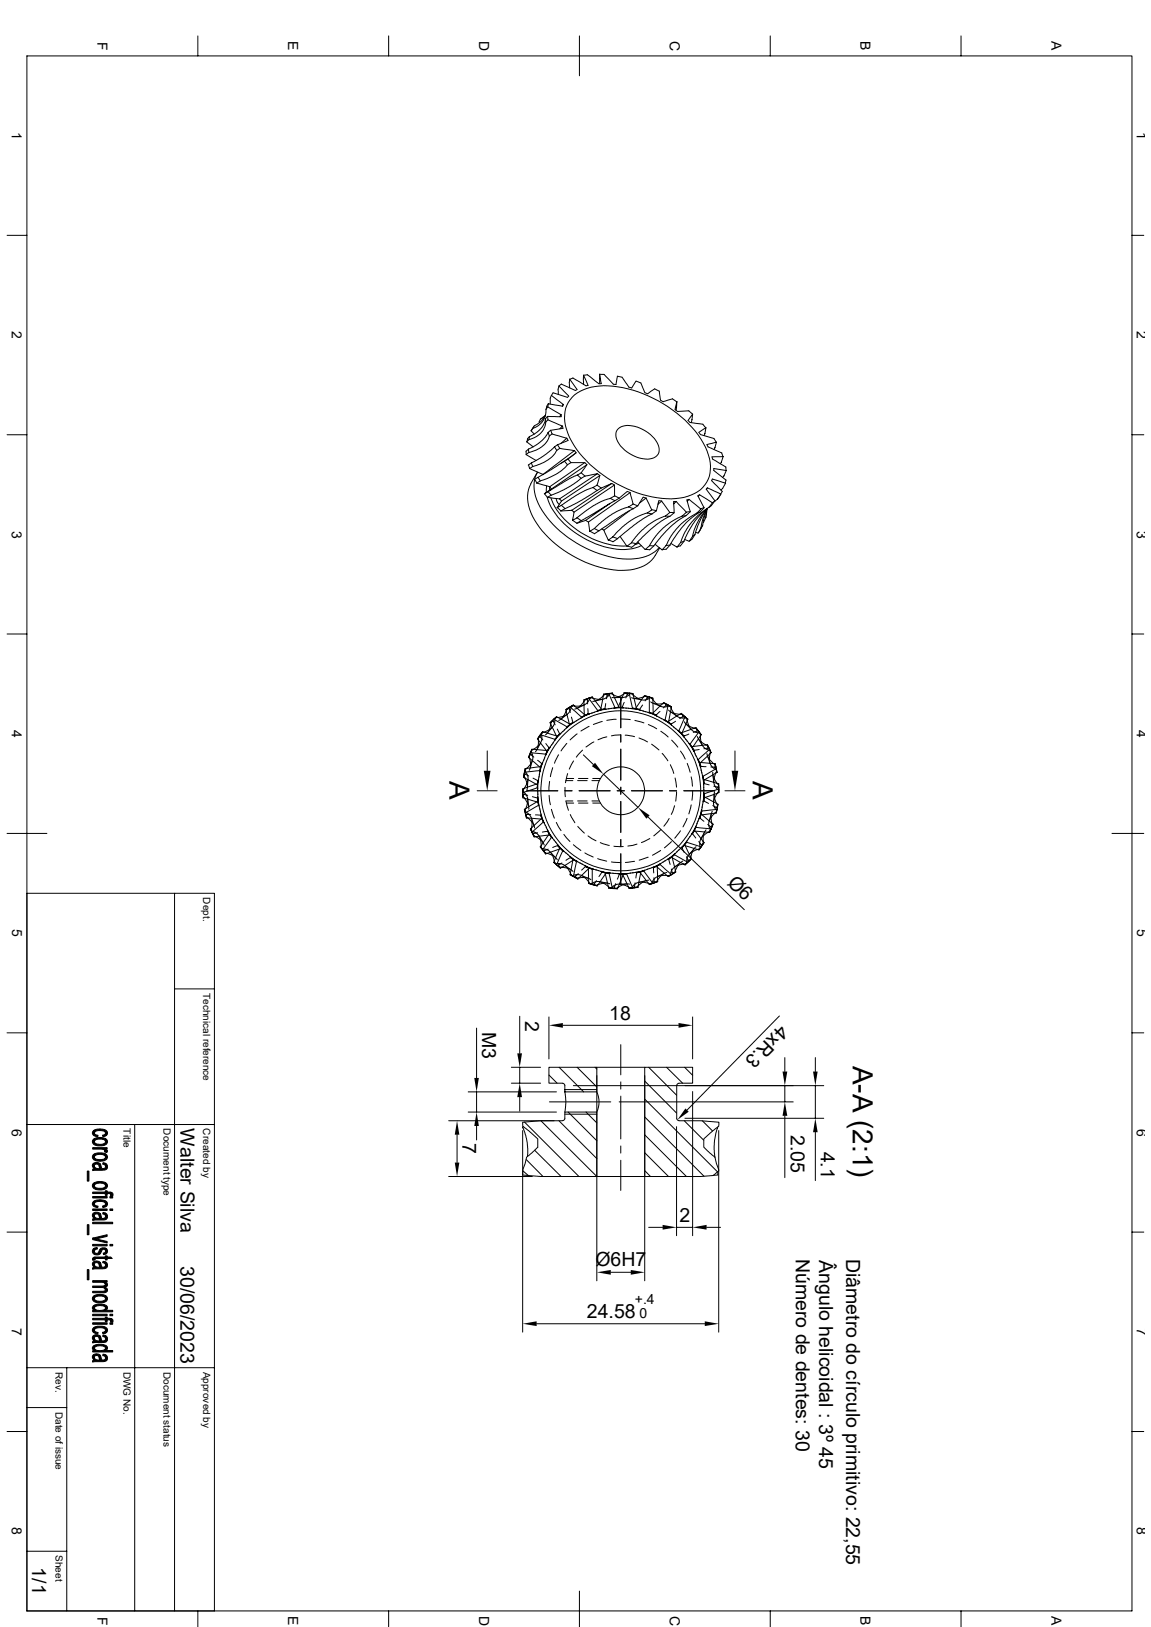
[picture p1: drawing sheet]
<svg xmlns="http://www.w3.org/2000/svg" width="297mm" height="420mm" viewBox="0 0 297 420" stroke-linecap="round" stroke-linejoin="round" font-family="sans-serif">
<g fill="none" stroke="#000" stroke-width=".26">
<path d="M6.9 14.4h285.2v401.4h-285.2zM51.1 9.3v5.1M100.3 9.3v5.1M149.5 9.3v10.3M198.8 9.3v5.1M248 9.3v5.1M1.8 60.7h5.1M292.1 60.7h3M144.2 99.7l-.2 .8 .1 1.3M144.2 99.7l2.5 2.5M144.8 99.1l3.7 1.7M144.9 99.1l-.7 .6"/>
<path d="M147 97.9l.8-.3 3.4 2M150.6 96.9v2.3M150.6 96.9l1.1 2.5M151.6 96.7l2.9 2.3M151.6 96.7l-1 .2M151.8 99.5l-.6 .1M154.7 96.6l.5 2.4M154.7 96.6h1.2l2.3 2.5M154.7 96.6v2.4M155.2 99l-.7 .1M158.2 99.2l.8 .1M159.3 97.1l1.2 .3 1.8 2.5 .7 .3"/>
<path d="M159.3 97.1l-.3 2.1M1.8 112.2h5.1M136.4 116l-.6 .5v.8M136.4 116l.1 .8M136.5 113.5l-.6 .5 1.7 1.4M136.6 112.7l-.5 .6-.1 .7M136.7 112.7l-.2 .8M137.1 119.5l.4 .9M137.1 119.5l-.8 .6M137.5 110.6l-.5 .6 .9 .9M137.8 110.1l-.7 1.1M139.4 108.2l-.3 .7 .1 .2"/>
<path d="M140.1 107.7l-.7 .5M140.6 107.4l-.5 .3M140.7 107.3l-1.3 .9M140.8 107.1l-1 1.4-1.9 1.4-.4 .7M140.8 108.1a6.3 6.3 0 0 1-4.2 4.6M140.8 108.1v.9M140.8 109l-.2 1.2-1 1.6a6.4 6.4 0 0 1-3.1 1.7M141.3 107.5l.1 .9M141.4 105l-.5 .7-.1 1.5-.8 1.5a5 5 0 0 1-2.5 1.9M141.4 105l3.4 2.1-.4 .5M141.4 108.4l3.7 1.6-.7 .7M141.4 108.4l-.6 .6"/>
<path d="M141.4 111.6l-.6 1.2-1.6 1.5-2.8 1.7M141.4 111.6l.4 1M141.5 104.2l-.1 .8M142.1 111.1l.4 .9M142.3 102.1l3 2.3-.2 .5-3.6-.7-.4 .7-.2 .8M142.3 102.1l-.3 .7-.1 1.5M142.3 102.1l.4-.7 3.7 1.2M142.5 112l3.8 1.1-1.6 1.4M142.5 112l-.8 .6-.5 1.3-.9 1a8.4 8.4 0 0 1-3.9 1.9l-.6 .5 2.5 1.6M143.1 115.4l.6 .9M143.1 115.4l-3.1 2.5-2.9 1.6M143.6 116.3l-.6 1.1-1.6 1.3-1.3 .8-2.6 .9-.8 .5 3.4 1.6"/>
<path d="M143.6 116.3l.8-.6 3.8 .6-8.1 6.2M143.8 114.8l-.7 .6M143.9 114.8l.6 .9M144.7 119.6l3.9-2.7-2.1 1.6-7.7 4.7M144.8 107.6l-3.5-.1-.5 .6M144.8 107.1v.5M145.2 110l.1 .6M145.2 110.6l-3.1 .5-.7 .5M145.4 104.4l-.2 .5M145.7 119.1l.7 .9M146.3 113.2l.3 .5-2.8 1.1M146.6 118.5l.7 .9"/>
<path d="M146.8 102.2l-.3 .4M147 100.1v-2.2l1.9 2.6M147.3 119.4l-.9 .6M147.3 119.4h3.6M148.3 101.9a15.2 15.2 0 0 1 12.4-1.8 32.3 32.3 0 0 1 20.8 14.3 10.3 10.3 0 0 1 .9 10.1 9.7 9.7 0 0 1-8 4.2 31.4 31.4 0 0 1-23.1-9.7 16.3 16.3 0 0 1-5.6-11.9 7.2 7.2 0 0 1 2.6-5.2zM148.3 116.3l.4 .6M148.9 100.5l-.4 .3M150.9 119.4l-9 6.2-3.4-.9 5.1-2.3 1.4-1 1.4-1.4M150.9 119.4l.6 .6M159.5 110.7a5.2 5.2 0 0 1 5.8-.1 7 7 0 0 1 4.8 5.8 3.1 3.1 0 0 1-4.2 2 8.4 8.4 0 0 1-7-5.9 2.04 2.04 0 0 1 .6-1.8zM163 100.1l1.1-1.7 1.3 .4 1 2.5M168.9 100.4l1.2 .6 .3 2.3 .8 .4"/>
<path d="M169 100.4l-1.9 1.2-.7-.3M171.1 103.7l2.4-.7 1.1 .7M174.5 105.9l.2-2.2-.5 2 .6 .5 2.9-.2 1 .9M178.1 109.1l3.3 .4M178.1 109.1l-.6-.6 1.2-1.6-.3 2.2M181.4 109.5l.7 .9M181.7 112.4l.5-2-1.9 1.2 .5 .6 3.5 1M182.4 114.8l.3 .6 3.5 1.5 .4 1M182.4 114.8l2.5-.7-.6 1.9M184.2 113.2l.6 .9M185.9 119.7l.7-1.8h-2.9l.2 .6 3.4 2.1M292.1 112.2h3"/>
<path d="M136.4 120l.3 .9M137 124.9a9.8 9.8 0 0 0 1.5 10.2 29.1 29.1 0 0 0 22.1 12.1 9.3 9.3 0 0 0 9.6-5.8M138 123.7l.5 1M138.6 122l-1.7 2.9M138.7 121.9a8.8 8.8 0 0 0 .6 8.9 28.5 28.5 0 0 0 23.6 13.5 9.8 9.8 0 0 0 7.2-2.9M138.8 123.2l-.9 .5M138.9 123.2l.5 .9M140.1 122.5h.1M140.5 127.5l.8 .9M141.1 125.4l-.1 1.7M141.2 128.4a18.2 18.2 0 0 0 9.2 10.4 19.7 19.7 0 0 0 12.7 2.8l2.4-.8M141.2 128.4l3.2 .4"/>
<path d="M141.4 126.9l.8 .9M141.8 125.6v1M141.9 125.6l.4 .6M142.2 128.5a19.4 19.4 0 0 0 10.6 10.6 19.8 19.8 0 0 0 8.9 1.8M142.3 126.2l-1.8 1.3 .9-.6M143.5 128.7l.3 .8 .5 .7M143.8 131l.9 .9M144.4 128.8l.5 .5M144.9 130.4l.9 .9M147.5 131.7l.6 .5M147.8 134.3l1 .7M148.1 132.2l-.4 2.1 1.2-.6"/>
<path d="M148.9 133.6l1.1 .8M149 122.6l.9 .8M149.9 123.5l-2.7 2-6 2.9M150 122l-2.9 1.5-5.7 3.4M150 122l1.4-2-9.1 6.2M150 122l1 .9M151 122.9l-1.1 .6M151 122.9l3.1-.6-9.7 6.5M151.1 134.3l.7 .4M152.2 137.1l1.2 .7M153 125.9l-3.5 1.5-5.7 3.7 1.1-1.8M153 125.9l1.1-.6 .7-2.5-9.9 6.5"/>
<path d="M153 125.9l1.1 .7M153.4 136.4l1.2 .6M154.1 125.2l1.1 .8M154.2 122.3l.6 .5M155.2 126l-1.1 .6M155.2 136.6l.6 .2M157 139.4l1.2 .4M157.4 130l-6.3 4.3M157.5 128.7l1.2 .5M157.5 128.7l-2.3 .8-2 1-4.3 3.2M157.9 124.8l-10.4 6.9-2.8 .2 4.2-2.1 5.2-3.2M157.9 124.8l-2.7 1.2"/>
<path d="M157.9 124.8l.7 .4M158.1 138.6l1.2 .4M158.5 125.2l-10.4 7M158.5 125.2l.1 2.8M158.6 128l1.2 .6M158.6 128l-1.1 .7M162.2 130.9l1.2 .4M162.2 130.9l-2 .6-2.3 1.3-2.5 1.8-2 1.8M162.5 131.8l-6.7 5.1 1.2 2.5 1.1-.8M162.6 127.2l-.8-.3-2 1.7-11 6.5 2.3-.8M162.6 127.2l-10.8 7.5 .4 2.5 1.2-.8M162.6 127.2l.8 2.9"/>
<path d="M163.4 130.1l1.1 .5M163.4 130.1l-1.2 .8M164.6 130.6l-4.6 2.7-6.6 4.5M165.1 129.8l1.6-1.2 1.5 3M165.9 128.4l-1.3 2.2M166 128.4l.8 .2M167 132.4l1.2 .3M167 132.4a18.7 18.7 0 0 0-8.9 6.2M168.2 131.6l1.2 .2M168.2 131.6l-1.2 .8M168.2 132.7l-1.7 .9-2.2 1.4-6.1 4.9M170 129.2l-.6 2.7-1.2 .8"/>
<path d="M170.1 129.2l.7 .1M170.7 129.4l-.9 .7M170.7 129.4l2.1 2.9M171.7 133.2l1.1 .1M172.8 132.3h1.1M172.8 132.3l-1.1 .9a17.7 17.7 0 0 0-8.8 6.9l-1.1 .9-1.8-2.5M172.8 133.3l-2.1 1.2-1.5 1.1-6.2 5.7-1.2-.3M174.5 129.5h-.7l.1 2.9-1.1 .9M174.5 129.5l-.6 .5M174.5 129.5l2.6 2.7-1.1 1M176 133.2a16.6 16.6 0 0 0-8.4 7.7l-1.1 1-2-2M176.5 139.7l-.9 .3"/>
<path d="M176.5 139.7l-.9 1.2M177 133.1l-1 .1M177 133.1l-2.1 1.3-1.8 1.5-2.3 2.4-2.1 2.6M177.2 129.1l.9 3M177.8 128.9l-.6 .1M177.8 128.9l3 2.5-1 1.1M177.8 128.9l-.5 .5M178.1 132.1l-1 .1M178.1 132.1l-1.1 1M178.5 139.2l-.7 .5M179.3 138l-.6 .5M179.3 138l-.8 1.3"/>
<path d="M179.8 132.5a16.6 16.6 0 0 0-7.9 8.3M180.5 127.7l-.3 .4M180.5 127.7l3.4 2.1-1 1.2M180.5 127.7l-.4 .3 1.6 3.1-1 1.1M180.6 136.9l-.5 .7M180.7 132.2l-1.5 .9-2.2 1.9-1.9 2.2-2.2 3.5M180.7 132.2l-.9 .3M180.9 136.3l-.7 1.3-.7-.2M181.3 135.6l-.4 .7M181.7 131l-.9 .4M182.4 131.4l-.7 2.1-.4 2.1-.7 1.4M182.4 131.4l-.3 2.1"/>
<path d="M182.4 131.4l-.2 2.1-.8 1.4M182.5 131.4h-.1M182.5 131.3a20.5 20.5 0 0 0-6 8.4M182.5 131.2l-1.7 2.8-1.5 4M182.5 131.2h.1M182.5 131.2l-2.2 3-1.1 2.5-.5 1.8-.9 1.2-1.1-.5M182.5 131.3a13.6 13.6 0 0 0-1.6 5M182.5 125.9l-.3 .4 2.3 3-.9 1.2-.7 .5M182.5 125.9l3.5 1.7M182.5 125.9l-.2 .4M182.9 131a16.4 16.4 0 0 0-7.3 9M184.4 129.3l-.6 .5"/>
<path d="M185.2 128.8l-.8 .7M185.9 127.7l-.7 1.1M186 127.6l-.8 1.2M186 126.5l.5-.4 .7-1.4-3.4-1-.2 .4 2.8 2.8-.4 .6M186.5 123.2l.9-1.7-3.2-.6v.6l3.1 2.4-.1 .8M187.3 120.6l.1 .8M162.9 140.1l1.2 .2M164.8 140.2l-1 .4M167.6 140.8l1.1 .1M168.7 140.9l-1.1 1-1.1-.1M169 140.5l1.9 1.4M171.9 140.8l-1 1.1"/>
<path d="M172.9 140.7l-1 1.1-1 .1M172.9 140.7l-1 .1M175.6 140.9l-.9 .3M175.6 140l-.9 1.2-1.6-.9M1.8 163.7h5.1M152.8 179.9l-2.1 .8M152.8 179.9l2.5 3.2M152.8 179.9l-.6 .3M155.7 179.2l-.7 4 2.2-.2M156.1 179.2l-1.8 1.5-1.3 .4M156.8 179.5l-.4-.3h-.3l.6-.1-.2 1.3M157.1 179l-1.4 .2"/>
<path d="M157.1 179l1.6 3.6M157.1 179h.6M157.4 179.1l-.9 1-1 .4M157.7 179l1.8 .9 1 .1M157.7 179l-2 .2M158 178.9l1.8 3.7M158 178.9l-.9 .1M158 178.9l-.6 .2M160.2 179.9v8M161 178.8l1.3 .1M161.3 178.9l-2.1 1.1h-1.3M162 179.4l-.3-.5h-.4h.7l-.5 1.3"/>
<path d="M162.3 178.9l.9 3.9 2.1 .5M162.3 178.9l.7 .2M162.3 178.9l1 .1M162.6 179.1l-1.1 .8-1 .1M162.7 179h.6M163 179.1l1.7 1.2 .9 .3M163 179.1l-2-.2-1.5 3.7M163.3 179l1 4M166.3 179.6l-2.3 3.3M166.3 179.6l1.3 .3M166.3 179.6l1.8 .6M166.6 179.7l-2 .6h-1l-.6-.2"/>
<path d="M167.6 179.9v4l1.9 1M167.6 179.9l.5 .3M167.6 179.9l.8 .3M292.1 163.7h3M125.7 193.8v5.2M135.3 199.3l-.2 1.4M135.5 198.7l-.4 2 3.5 1.9 .5-2.2M135.5 199.1l.7 1.2v1M135.5 198.4v.7M135.6 198.4l-.2 .9M135.7 199.7l-.4 .3-.1 .4 .1-.7 1.1 .6M136.4 195.5l3 2.6"/>
<path d="M136.6 195.2l.3 1.7v1.1l-.3 .8M136.9 194.3l3.9 .4M136.9 194.3l-.5 1.2M137.1 194.1l.4 1.1-.1 1.1M137.2 193.7l-.8 1.8M137.2 193.7l-.3 .6M137.2 194.8l-.5 .1-.1 .3 .1-.6 1.1 .9M137.3 193.4l-.4 .9M137.4 196.3l-.6 1.1-1.3 1.3M137.4 196.3l-.6 1.9M138.7 190.8l2.4 3.1 1.3-1.7M138.7 196.3l1.1 .8"/>
<path d="M138.9 190.5v1.9l-.3 1-.4 .7M139.2 199.8l-.1 .8M139.5 191.8l-.6 .8-1.7 1.1M139.5 191.8l-.9 1.7M139.5 198.1l-.2 .8M139.5 197.9l-.4 2.1M139.5 197.9l-4 .5M139.6 190.2h-.5l-.2 .3 .3-.6 .9 1.1M139.7 189.4l.3-.5 3.8 1.1M139.7 189.5l.1 1.4-.3 .9M139.8 197.1l-.4 2.1M139.8 197.1l-.3 .8"/>
<path d="M139.9 189.2l-.5 .5 3.8 1.1 1.5-1.5M139.9 189.2l-1.2 1.6M140 196.9l-.8 2-3.9 .4 .2-.6M140 188.8l-1.3 2M140.3 196.1l-.9 2M140.6 195.6l-.3 .7M140.8 191.9l.9 1.1M141.2 194l-.4 .7M141.3 193.7l-4.1-.3-.2 .6M141.3 193.7l-.8 2M141.7 193l-.9 2M141.7 193l-.4 .7"/>
<path d="M141.9 186.6l1.8 3.6 1.6-1.4M142 192.9l-1.2 1.8M142.2 186.4l-.6 2.2-.8 1.1M142.5 187.7l-.7 .6-1.9 .9M142.5 187.7l-1.3 1.5M142.6 198.2l-.6 2.3M142.8 191.7l-.5 .7M142.9 185.6l3.4 2 1.8-1.2M142.9 185.6l-1 1M143 186.2h-.5l-.3 .2 .4-.5 .7 1.2M143.2 185.5l.4-.5 3.6 1.9M143.2 185.6l-.1 1.2-.6 .9"/>
<path d="M143.4 185.3l-1.5 1.3M143.4 185.3l-.5 .3M143.6 185l-.7 .6M143.7 190.2l-.5 .7M143.8 188.2l.6 1.2M143.8 190l-1.1 1.9M144.1 194.9l-1 2.1M144.4 189.4l-1.3 1.8M144.4 189.4l-.6 .6M145.8 188.3l-.6 .6M146 183.2l.9 3.9M146.3 191.9l-1.5 1.9"/>
<path d="M146.3 183l-1 2.1-1.1 .9M146.3 184.4l-1.6 1.2M146.3 184.4l-1.1 .6-1.8 .3M146.5 199.7l-.6 2.4M147 187.1l-.7 .5M147.1 183l-.5-.1-.3 .1 .5-.3 .4 1.2M147.1 182.5l2.9 2.6 2.1-.8M147.1 182.5l-1.1 .7M147.2 186.9l-1.6 1.6M147.4 182.5l-.3 1.1-.8 .8M147.4 185.1l.4 1.4M147.7 182.2l-1.7 1"/>
<path d="M147.7 182.2l-.6 .3M147.8 186.5l-1.6 1.4M147.8 186.5l-.6 .4M148 182l-.8 .5M148 182l3 2.6M148 182l-.6 .4M148 196.4l-1.1 2.1M148.8 186l-1.9 1.1M148.9 189.4l-1.8 1.6M149.4 185.7l-.7 .4M150.3 193.6l-1.6 1.9M150.5 194.9l2.6 2.5"/>
<path d="M150.7 180.7l.1 4 2.1-.7M150.7 182l-1.3 .3-1.7-.1M150.7 182l-1.8 .8M150.8 184.7l-.7 .4M151 180.6l-1.4 1.7-1.3 .7M151 184.6l-1.8 1.2M151.7 182.9l.1 1.4M151.8 184.3l-1.9 1.1M151.8 184.3l-.8 .3M151.8 180.8l-.5-.3-.3 .1 .6-.3v1.4M152 187.5l-2.1 1.2M152.2 180.3l-.6 1-.9 .7"/>
<path d="M152.5 180.1l1.9 .5 1.1-.1M152.5 180.1l-.6 .1 2.3 3.2M152.5 180.1l-1.8 .6M153.2 191.5l-2 1.3M153.4 183.9l-.7 .2M155 183.2l-.7 .2M155.3 183.1l-2.1 .8M155.4 186.2l-2.3 .8M155.5 180.5l-1.9 .4M155.7 199.9l8.9 8.5M156.1 183l-2.1 .6M156.1 183l-.8 .1"/>
<path d="M156.3 181.6l-.2 1.4M156.4 183.1l-2.2 .3M156.6 190.2l-2.3 .8M157.8 189.9l2.4-.2v1.9M157.8 182.9l-.8 .1M158.7 182.6l2.2 .2M159 185.7l-2.4 .3M159.5 182.6l2.2 .2M159.5 182.6h-.8M159.8 182.6h.8M159.8 182.6l-2.2 .3M160.2 193.4v8"/>
<path d="M160.2 185.6l2.4 .2M160.5 180l-1.9 .1M160.6 182.6l-2.2 .2M161.1 181.3l-.5 1.3M161.3 189.8l2.4 .4M161.5 182.8h.8M162.1 182.8l2.2 .2M162.9 182.9l2.2 .2M163.2 182.8l.8 .1M163.6 180.3l1.9 .3M163.8 186l2.4 .6M164 182.9l2.1 .7"/>
<path d="M164.3 183l.8 .1M164.9 190.5l2.2 1M165.8 182l-.7 1.1M165.9 183.5l.8 .2M166.5 183.7l2.1 .5M167.1 180.3l-.2-.5-.3-.1 .6 .1-.7 1.1M167.3 183.9l2 .7M167.3 187l2.2 1.1M167.6 183.9l.7 .3M167.8 180.1l-1 .5h-1.2M167.9 180.1l.6 .1 .1 4M167.9 181.2l1.6 .5 2-.1"/>
<path d="M168.1 180.2l1.2 1.4 1 .6M168.1 192.1l2 1.5M168.3 184.2l1.9 1.1M168.5 181.5l1.8 .7M168.6 184.2l.7 .4M170.1 185.1l.7 .4M170.3 183.6l-1 1M170.3 182.2l.8 .3 1.5-.3M170.5 188.8l1.9 1.4M170.6 185.4l1.9 1M170.9 194.5l1.4 1.9M171.2 181.4l1.2 .6"/>
<path d="M171.3 185.8l1.9 1.1M171.6 185.8l.7 .5M171.6 185.8l1.7 1.4M171.9 182.2l-.1-.5-.3-.1 .6 .2-.9 1M172.3 186.3l1.6 1.4M172.4 182l.8 .5M172.4 182l-.8 3.8M172.4 182l.6 .4M172.5 183.3l1.4 .9 2 .2M172.5 186.4l.7 .5M172.7 182.2l.6 .3-.8 3.9M173 182.4l.6 1.3 .9 1 1.1 .6h1.3"/>
<path d="M173 182.4l-1.7-1-3 2.8M173 197.4l.9 2.2M173 183.7l1.6 1.1M173.3 191.1l1.6 1.8M173.8 187.6l.6 .5M174.2 188l1.7 1.4M174.3 186.2l-1.1 .7M174.9 188.6l1.6 1.4M175.2 188.6l.5 .6M175.6 193.9l1.2 2.1M175.8 184.1l1.4 1.4M175.8 184.1l1 .9"/>
<path d="M175.8 184.1l-3.5 2.2M175.9 189.4l.6 .6M176.2 185.2v-.6l-.3-.2 .6 .4-1.1 .7M176.6 186.3l1.2 1.2 1.9 .6M176.7 185l.8 .6M176.8 185l-1.6 3.6 1.3 1.7M176.8 185l.4 .5M176.9 190.8l.5 .6M177 185.3l.5 .3-1.6 3.8M177 186.9l1.4 1.4M177.2 185.5l.5 1.8 .7 1M177.3 191.3l1.3 1.7"/>
<path d="M177.3 197.1l.8 2.2M177.8 189.5l-1.3 .5M177.8 191.9l1.3 1.8M178.1 192.1l.4 .7M178.4 188.3l.8 .6 1.2 .2M178.5 192.7l1 2M178.6 193l.5 .7M179.3 194.6l.4 .7M179.6 187.8l1.1 1.6M179.6 187.8l.8 1M179.6 187.8l-3.8 1.4 1.2 1.8M179.6 195.1l1 2"/>
<path d="M179.8 188.9l.1-.5-.2-.3 .5 .5-1.3 .5M179.9 190.1l1 1.4 1.7 1M180 195.8l.8 2M180.2 196l.3 .8M180.2 190.7l1 1.7M180.3 188.8l.6 .9M180.4 193.5l-1.3 .2M180.5 189.2l.5 .5M180.6 197.1l.2 .7M180.7 189.4l.1 1.7 .4 1.3M180.7 189.4l-.3-.5-2.3 3.2 1 1.9M180.8 197.8l1.4 .1"/>
<path d="M180.9 198.8l.2 .7M181 189.7l-2.4 3.3M181.1 199.3l.5 2.1M181.2 192.4l.7 .8 1.2 .5M181.7 193.3l1.3-.2-.4-.6 .2 .3-.3 .5M182.4 194.5l.4 1.1 .4 .6 1.3 1.2M182.5 192.2l.6 1.2M182.5 192.2l.8 1.8M182.5 192.2l-4 .5M182.6 195.2l.6 1.8M183.1 193.4l.4 .9M183.1 193.4l-2.9 2.6 .6 2.2"/>
<path d="M183.1 193.4l.2 .6M183.2 193.7l.3 .6-2.9 2.8M183.2 197l.7 1.1 .9 .6M183.3 194l-.2 1.3 .1 1.7M183.4 198h1.4l-.3-.6 .1 .3-.3 .5M183.9 199.3l.1 .9 .4 1.1 1 1.3M184.5 197.1l.4 2M184.5 197.1l-4-.3 .5 2.1M184.5 197.1l.5 2.2M184.9 198.7l.2 .6-3.5 2.1M184.9 199.1l-.7 1.9v1M184.9 199.1v-.7l-3.5 2 .2 2.2"/>
<path d="M189.7 193.8v5.2M1.8 215.1h10.3M123.1 204.1h5.2M134.9 204.6l.1 1.3M134.9 203.7v.6M134.9 204v2l3.9 1.1M134.9 204v.6M134.9 203.7v.9M135 205.6l1 1.4 .4 1v.9M135 204.3l.9 1 .3 1M135.2 200.4l.8 2v1.5M135.3 204.9l-.3 .4v.3l-.1-.6 1.3 .3"/>
<path d="M135.4 208.9l.2 .9M135.5 209.2l.3 2M135.5 209.2v.6M135.6 209.8l.2 1.4M135.6 209.6l.9 .6 .7 1M135.8 210.8l1.4 1.3 .4 .6 .4 1M135.9 204.1h8M136.1 210.1l-.3 .4v.3l-.2-.6 1.3 .1M136.2 206.3l.2 1.9M136.2 206.3l-.1 .9-.6 2M136.2 201.3l-.4 1.3-.9 1.4M136.2 201.3l-.1 1.9"/>
<path d="M136.9 214l.3 .5M136.9 214l.4 .8M137 214.2l.8 1.8M137 214.2l.2 .6M137.2 211.2l.6 1.9M137.2 211.2l.1 1.8-.3 1.2M137.2 214.8l.6 1.2M137.3 214.5l1.1 .6 .7 .8M137.4 205.7l1.3 .3M137.5 200.9l1.3 .6M137.8 215.7l1.7 1.1 1 1.3M137.8 214.9l-.2 .5 .2 .3-.4-.5 1.3-.2"/>
<path d="M138.2 210.4h1.3M138.7 202.6l-.1 .8M138.7 202.3l-3.8 1.4M138.7 206l.4 2.1M138.7 206l.1 .8M138.7 202.3l.1 2.2M138.8 204.3v.8M138.8 206.8l-3.5 2.1 .2 .7M138.8 206.8l.5 2.1M138.8 204.9v2.2M138.8 201.5v2.2M138.8 201.5l-.1 .8"/>
<path d="M138.8 205.7l.1 2.2-3.4 1.9M138.9 207.1l.1 .8M139 201.3l-.4 2.1-3.7 1.2M139.1 215.9l1.1 1.7M139.1 215.9l.5 1.3 .1 1.6M139.3 208.7l.2 .8M139.4 209.3l.5 2.2-4.1-.3M139.4 218.6l.6 .8M139.5 210.4l.9 2M139.5 210.4l.3 .8M139.6 210.1l.6 2.1M139.7 218.8l1.1 1.6"/>
<path d="M139.7 218.8l.3 .6M139.8 211.2l1 1.9M139.8 211.2l-2.9 2.8M139.9 211.5l.3 .7M140 219.1l1.2 .2 .8 .7M140 219.4l.8 1M140.2 212.2l-3 2.6M140.7 213l.4 .7M140.9 213.5l1 2-4.1 .5M141.3 214.2l1 2M141.3 214.6l-1.3 .2M141.3 214.6l1.3 1.7"/>
<path d="M141.3 214.6l.4 .7M141.5 219.2l-1.3 .5 .5 .4-.2-.2v-.5M141.7 205.3l.3 2.4M141.7 215.3l1.4 1.7M141.7 215.3l-2.3 3.3 .5 .5M141.8 201.7l-.2 2.4M141.9 215.5l.4 .7M142.3 208.9l.7 2.3M142.3 216.2l-2.3 3.2M143 216.8l.5 .7M143.3 217.3l1.3 1.8-3.8 1.3M143.6 212.3l1.2 2.1"/>
<path d="M143.8 217.9l1.4 1.8-1.6 3.6M143.9 218.3l-1.3 .5M143.9 218.3l1.6 1.4M143.9 218.3l.5 .6M144.4 218.9l-1.5 3.7M144.4 218.9l1.7 1.4M144.7 219l.5 .6M145.5 215.4l1.6 1.8M145.8 204.1h1.8M145.8 203.2l.1 2.5M146 201.5h1.8M146 206.8h1.8"/>
<path d="M146.1 206.8l.6 2.4M146.1 201h1.9M146.1 207.3h1.9M147.2 210.3l1.1 2.1M148 218.1l1.9 1.4M149.1 201.5h2.4M149.1 206.8h2.4M149.1 213.3l1.7 1.8M149.3 201h2.4M149.3 207.3h2.4M149.4 204.1h8M151.7 215.8l2.1 1.2"/>
<path d="M152.7 201.5h1.9M152.7 206.8h1.9M153 201h1.9M153 207.3h1.9M154.9 217.5l2.3 .7M158.4 218.4l2.4 .1M159.3 204.1h1.8M160.2 203.2v1.8M160.2 206.9v8M160.2 216.7v1.8M162.9 204.1h8M164.4 217.9l-2.4 .5"/>
<path d="M167.2 210.9l24.9 23.9M167.7 216.5l-2.2 1M170.5 219.5l-2.1 1.3M170.5 214.2l-1.8 1.6M172.7 211.3l-1.4 2M172.8 204.1h1.8M173.3 217.3l-1.8 1.6M174.1 208l-.9 2.2M174.2 200.8l.4 2.4M174.6 204.4l-.2 2.4M174.8 219.8l-1.6 1.5M175.1 219.5l1.6-1.4 1.7 3.6"/>
<path d="M175.2 219.4l-.6 .5M175.6 214.5l-1.5 1.9M176 218.9l.6 1.1M176.4 204.1h8M176.5 218.2l-.5 .7M176.5 218.2l3.9 1.2 .3-.6M177.2 217.4l-.5 .6M177.2 217.1l-1.2 1.8M177.3 211.2l-1.1 2.2M177.7 216.4l-1.2 1.8M178.1 215.9l-.5 .7M178.4 200.5l.3 2.4"/>
<path d="M178.4 207.8l-.6 2.3M178.7 215.2l.8 1.1M178.7 204.2l-.1 2.4M179.1 214.5l-.4 .7M179.2 219l-1.3 1.5M179.2 214.3l2.5 3.2M179.2 214.3l-1.2 1.8M179.6 213.2l-.9 2M179.6 213.6l-.4 .7M179.6 213.6l-1.2 1.8M179.6 213.6l3.9 .4M179.6 218.6l-.9 1.1-.5 2.2"/>
<path d="M179.9 212.5l-.8 2M180 212.1l.9-2 3.1 2.7-.8 1.7M180.1 211.9l-.3 .8M180.3 217.3l.9 1 .3-.6-.2 .3-.5 .1M180.5 219.1l-1.9 .8-.7 .6M180.6 211.2l1.1 .8M180.8 210.4l-.2 .8M180.9 216.5l-.3 .8 .1 1.4M180.9 218.6l-.6 .8M181 218.6l-3.8-1.2-1.6 1.5M181 218.6l-.5 .5M181 209l-.4 2.2"/>
<path d="M181.1 209.3l-.2 .8M181.2 200.2l.5 2.1M181.2 208.2l-.4 2.2M181.3 207.6l-.2 .8M181.4 200.4l.1 .8M181.6 203.2v.8M181.6 201.4l.1 .9M181.6 203.4v-2.2l3.9 1.1v2M181.6 206.8l1.2 .6M181.6 204.6v2.2M181.6 203.8l.1 2.2M181.7 202.3l1.3 .3"/>
<path d="M181.7 217.5l-.8 1.1M181.7 217.5l-1.2 1.6M181.7 206l-.1 .8M181.7 204.9v.8M181.8 214.8l-.9 1.7M182.2 214.2l-.4 .6-.3 1.1v1.8M182.6 212.8l1 .9 .2-.7-.1 .3-.5 .2M183 211.9l-.1 1.2 .4 1.1M183.2 214.5l-1.7 1.2-.6 .8M183.3 214.2l-.2 .6-4-.3M183.5 214l-.4 .8M183.5 214l-.3 .5"/>
<path d="M183.6 210l-.6 1.9M183.8 209.4l-.3 1.2 .3 2.4M183.9 200l.3 2M183.9 207.9l1.2 .7 .1-.7-.1 .3-.4 .3M184 212.8l-.5 1.2M184.1 207l.1 1 .7 1.1M184.2 202.9l1.3 .4-.1-.7v.4l-.4 .3M184.2 202l.3 .9 .9 1M184.3 205.1l-.1 1.9M184.4 204.4v1.5l.8 2M184.9 209.5l-1.3 1.4-.6 1M184.9 209.5l.2-.6-4 .4-.8 2.1"/>
<path d="M184.9 209.2v.6l-4.1 .6M185.3 207.6l-.5 2.2M185.3 207.6l-.4 1.9M185.3 207.6l-3.6-1.9-.4 2.1M185.4 202.4l.1 1.3M185.5 204v.6l-3.8 1.4M185.5 204.3l-1 1.4-.4 1.3M185.5 203.7v.9M185.5 203.7l-3.7 1.2-.4 2.1M185.5 203.7v.6M187.1 204.1h5.1M286.9 215.1h8.2"/>
<path d="M6.9 230.6h48.4v185.2M45 230.6v185.2M140.7 220.1l1.9 .7 1.2 1.2M142 220l.7 1 .5 1.8M142 220l1.4 1.4M142.9 222.6l.5 .4M142.9 222.6l.7 .7M143.2 222.8l1.4 1.3M143.2 222.8l.4 .5M143.5 223h1.3l.9 .4M143.6 223.3l1 .8M144.4 223.9l2 .2 1.5 .9"/>
<path d="M145 222.8l-1.1 .7 .5 .4-.3-.3v-.5M145.7 223.4l1.1 1.2 .6 1.3M145.8 223.4l1.6 1.1M146 220.1l.6 .5M146.4 220.5l1.7 1.5M147.1 221.1l1.7 1.3M147.2 225.8l.8 .5M147.2 221.4l-1.1 .7M147.2 221.4l1.9 1M147.2 221.4l.7 .4M147.4 225.9l.6 .4M147.8 226l.9-.2 1.4 .2"/>
<path d="M147.9 221.8l-.8 4 .6 .3M147.9 221.8l1.9 1M148 226.3l1.1 .6M148.1 222l.7 .4M148.1 222l-3.5 2.1M148.8 222.4l-.8 3.9M148.9 226.7l2-.2 1.6 .6M149.2 225.5l-.9 .9 .6 .3-.3-.2-.1-.5M149.6 222.7l.7 .4M150.1 226l.9 .7 1.2 1.4M150.1 226l1.7 .7M150.2 223l1.9 1.1-3 2.8-1.7-1"/>
<path d="M150.9 223.4l1.9 1v3.9M150.9 220.2l2.2 1M151 223.7l-.9 .9M151 223.7l2.1 .6M151 223.7l.8 .3M151.8 224l2.1 .6M151.8 224l.1 4 .6 .2M151.9 228l.9 .3M152.1 224.1l.7 .3M152.2 228.1l1.9 .6M152.2 228.1l.6 .2M152.8 228.3l1.3 .4"/>
<path d="M153.7 224.5l.8 .2M153.9 227.3l-.7 1.1 .6 .2-.3-.1-.2-.5M154.2 221.7l2.3 .6M154.3 224.7l2.1 .6M154.8 227.6l.9 .3 1.7 1.3M154.8 227.6h-1.2l-1 .5M154.9 227.6l1.9 .4M155.1 224.9l2.1 .6 .8 3.9M155.3 225.1l-.7 1.2M155.3 225.1l2.2 .2M155.3 225.1l.8 .2M156.1 225.3l1 3.9"/>
<path d="M156.1 225.3l2.2 .1M156.4 225.3l.8 .2M156.4 225.3l-2.3 3.4M157.1 229.2l.9 .2M157.1 229.2h.6M157.4 229.2l.6 .2M157.4 228.2l-.6-.2h-1.1l-1.9 .6M157.8 222.5l2.4 .2M158 229.4h1.3M158.1 225.4l.8 .1M158.7 225.5l2.2 .2M158.9 228.1l-.5 1.3 .6-.1h-.3l-.3-.4"/>
<path d="M159.5 225.5l2.2 .1M159.8 225.7l-.5 1.2M159.8 225.7h.8M159.9 228.2l1 .2 1.8 .8M159.9 228.2l-1.1 .2-1 .8M160.2 220.4v7.9M160.6 225.7l1.7 3.7M160.9 225.7l-1.6 3.7-1.9-.2M161.7 225.6l1.6 3.6M161.7 225.6l-.8 .1M161.8 228.2h-1.9M162 225.5l-2.2 .2"/>
<path d="M162.5 228.2l-1.3 .1-2.2 1M162.7 229.2h.6M162.8 225.4l-2.2 .3M163 229.2l-.7 .2M163.2 225.3l2.2-.2-.8 4M163.3 229.2l-1 .2M163.4 225.3l-.8 .1M163.7 222.3l-2.3 .3M163.9 227.9l-.2 1.3 .6-.2-.3 .1-.4-.4M164 225.2l2.2-.3 2.3 3.1-.6 .2M164.3 225.3l-.2 1.4M164.6 229.1l-1.9 .1"/>
<path d="M164.6 229.1l-1.3 .1M164.8 227.8l1.1-.1 2 .5M164.8 227.8l-.9 .3-.9 1.1M165.1 225.1l-.8 .2M165.1 225.1l2.5 3.2M166.1 224.8l-.7 .2M166.4 224.6l-2.1 .7M166.8 227.3l-2 .5M167.1 224.4l-2 .7M167.3 221.3l-2.4 .7M167.4 227.2l-1.3 .4-1.8 1.4M167.7 224.2l-.7 .2"/>
<path d="M168.1 228.1l-.5 .2M168.3 223.9l2-.7 3 2.6M168.6 224l.1 1.3M168.7 226.6l.1 1.3 .6-.3-.3 .2-.5-.3M169.4 223.6l-.8 .4M169.4 223.6l3 2.7M169.6 223.6l.1 4M169.6 223.6l-2.1 .6M169.7 226.3l-1 .6-.5 1.1M169.7 227.6l-1.8 .6M169.7 227.6l-2.1 .7M170.3 223.1l-.7 .4"/>
<path d="M170.5 222.9l-1.9 1.1M171.2 222.5l-1.8 1.1M171.5 225.4l-1.8 .9M171.5 222.3l1.9-1.2 1 4M171.7 222.2l-.7 .4M172.1 225.2l-1.4 .7-1.3 1.7M172.6 221.8l.3 1.3M172.7 226.1l-1.7-.1-1.3 .3M173 225.9l-.6 .4M173.2 225.8l-.8 .5M173.2 221.3l3.6 2M173.2 224.3l.4 1.3 .5-.4-.3 .2-.5-.2"/>
<path d="M173.2 221.3l-.6 .5M173.3 225.8l-.6 .3M174 220.6l-.6 .5M174.1 220.6l-1.8 1.2M174.1 223.8l-.8 .9-.3 1.1M174.1 220.6l3.4 2-.5 .4M174.2 220.3l-1.6 1.5M174.4 225.1l-1.1 .7M174.4 225.1l-1.7 1M175.6 222.6l-1.5 1.2M176.2 222.3l-1.1 .9-1 2M177 223l-1.9 .3-1 .5"/>
<path d="M177.1 221.1l.7 1.3 .4-.5-.3 .2-.5-.1M177.2 222.8l-.4 .5M177.9 220.5l-.6 1-.1 1.2M178.4 221.7l-1.4 1.3M178.4 221.7l-1.7 1.6M45 255.3h10.3M1.8 266.6h5.1M123 265.4v12.9M132 275.5h7.5M132 279.6h7.5M134.1 262.3v9.6M134.1 275.5v4.1"/>
<path d="M141.6 277.5l2.2 2.1M141.6 262.5v10.8M144.3 275.5l6.3 6.4M145.2 279.6h-3.6v-4.1h12.4v6.4h-8.2M145.2 279.7l.6 .4v1.8M145.2 264.7h29.9M148.9 275.5l5.1 5.1M153.5 275.5l.5 .5M154 275.5h12.4M154 277.7v52.9M160.2 269.7v7.8M160.2 279.3v1.8"/>
<path d="M166.4 277.7v52.9M166.4 279.1l8.2 8.2M167.4 275.5l7.2 7.2M172 275.5l4.1 4.1M175.2 279.7l-.6 .4v8.7l.6 .5M175.2 279.6h3.5v-4.1h-12.3v28.2h14.4l3.2-.3 1.5-1.1-1-3.6M176.7 275.5l2 2.1M178.7 262.5v10.8M201.1 262.3l-23.8 24.3M202.5 273v3.6M210.4 273v3.6M292.1 266.6h3"/>
<path d="M6.9 290.3h48.4M34.8 290.3v125.5M115.8 289.3h27.2M117.9 292.9v7.2M120.8 281.9h22.8M120.8 287.1h22.8M123 281.9v5.2M123 290.7v3.6M134.1 283.2v3.6M134.9 291.8v52.1M134.9 290.7l1.2 4.4v3.4M135.3 289.6l14.1 14.1"/>
<path d="M135.8 299.3l4.3 4.4M138 296.9l6.8 6.8M139.6 289.3l14.4 14.4h12.4M141.8 284.4h15.8M144.2 289.3l9.8 9.8M145.2 289.3l.6-.5v-1.7h8.2v16.6h-14.5l-3.1-.3-1.5-1.1 1-3.6 2.9-2.6v-2.1l-3.9-3.3v-1l4.6-.4h5.7M145.8 281.9l.2 2-.2 3.2M145.8 281.3h8.2M145.8 287.6h8.2M145.8 281.6l.2 .3M146.6 287.1l7.4 7.4M148 280.2h64.6"/>
<path d="M151.2 287.1l2.8 2.8M154 281.9l.4 1.2 .2 1.3-.2 1.4-.4 1.3M159.8 284.4h44.9M160.2 283v11M160.2 295.8v1.8M160.2 299.5v7.8M166.4 283.7l18.8 18.8 .1 .8-1.2 .1M166.4 288.3l15.3 15.3M166.4 292.9l10.7 10.8M166.4 297.6l6.1 6.1M174.6 290.8v28.2M175.2 289.3h5.6l4.7 .4v1l-3.9 3.3v2.1l2.9 2.6"/>
<path d="M176.6 289.3l5 5M176.7 288.7h35.9M178.7 281.8v37.2M181.2 289.3l2.7 2.6M185.2 291l-.9 4 .2 3.7M185.5 291.8v52.1M202.5 280.2v4.2M202.5 288v16M210.4 280.2v8.5M210.4 292.3v12.5M1.8 318.1h5.1M115.8 303.7h21.6"/>
<path d="M134.9 302.3v1l1.5 .1M166.4 302.2l1.5 1.5M167.4 316.8h3.6M174.6 316.8h4.1M182.3 316.8h3.6M292.1 318.1h3M157.6 328.4h5.2M6.9 353.1h48.4M17.2 353.1v62.7M138.5 341.7h43.4M1.8 369.5h5.1M6.9 363.3h10.3"/>
<path d="M292.1 369.5h3M6.9 400.4h10.3M51.1 415.8v4.1M100.3 415.8v4.1M149.5 410.7v9.2M198.8 415.8v4.1M248 415.8v4.1"/>
<circle cx="160.2" cy="204.1" r="6.1"/>
<circle cx="160.2" cy="204.1" r="20.6"/>
</g>
<g fill="#000" stroke="#000" stroke-width=".26">
<path d="M24 292l.3-.3 .1 1 .9 .4-.1 .4a1.06 1.06 0 0 1-1-.4 1.06 1.06 0 0 1-.2-1z" fill-rule="evenodd"/>
<path d="M24.3 293.9l1.3-.3 1.1 .1 .5 .2v.8a1.77 1.77 0 0 0-2.1-.6l-.5 .2-.2 .4z" fill-rule="evenodd"/>
<path d="M24.4 297.8l.9-.2 1.5 .1 .4 .2v.8a1.84 1.84 0 0 0-2.4-.6l-.4 .6z" fill-rule="evenodd"/>
<path d="M26.5 293l.4-.1 .3-.4-.1 .8-.6 .1z" fill-rule="evenodd"/>
<path d="M23.9 296.2h3.7v.4h-.5v.5l-.1-.3-.5-.1-2.6-.1z" fill-rule="evenodd"/>
<path d="M24.3 291.7l1.1-.2a1.81 1.81 0 0 1 2.3 .9l-.1 .5-.3 .3-.1-.7a1.82 1.82 0 0 0-2.4-.5l-.4 .5z" fill-rule="evenodd"/>
<path d="M24.1 294.1l.2-.2 .1 .8a1.74 1.74 0 0 0 2.4 .5l.4-.3v-1a.98 .98 0 0 1 .5 1.2 .98 .98 0 0 1-1.1 .6h-.2a1.95 1.95 0 0 1-2.6-1z" fill-rule="evenodd"/>
<path d="M27.1 296.6l.6 .3-.1 .6-.6-.2z" fill-rule="evenodd"/>
<path d="M24.1 298.1l.2-.2 .1 .8a1.79 1.79 0 0 0 2.4 .5l.4-.4v-.9a.98 .98 0 0 1 .5 1.1 .98 .98 0 0 1-1.1 .7l-.7 .1a1.61 1.61 0 0 1-2.1-1.2z" fill-rule="evenodd"/>
<path d="M22.5 302.3h.4v2.6h-.4z" fill-rule="evenodd"/>
<path d="M22.5 316.1h.4v2.6h-.4z" fill-rule="evenodd"/>
<path d="M23.9 315.5h5.2v.4h-5.2z" fill-rule="evenodd"/>
<path d="M24.3 300.9l.1 .8z" fill-rule="evenodd"/>
<path d="M24.3 313.8l.1 .7z" fill-rule="evenodd"/>
<path d="M24.1 310.2l.2-.2 .1 .9 .9 .5-.1 .3a1.06 1.06 0 0 1-1-.3 1.06 1.06 0 0 1-.2-1.1z" fill-rule="evenodd"/>
<path d="M23.9 300.5a1.38 1.38 0 0 1 2-.1l-.1 1.2a1.1 1.1 0 0 0-1-1.1l-.5 .3v.8l-.4-.5z" fill-rule="evenodd"/>
<path d="M24 313.2a1.55 1.55 0 0 1 1.9 .1l-.1 1.2a1.09 1.09 0 0 0-1-1.1l-.5 .3v.8a.89 .89 0 0 1-.3-1.3z" fill-rule="evenodd"/>
<path d="M26.6 300.1l.6 .2v.8l-.1-.3-.6-.3z" fill-rule="evenodd"/>
<path d="M24.3 305.3l1-.3 1.6 .1 .3 .2v.8a1.78 1.78 0 0 0-2.4-.5l-.4 .5z" fill-rule="evenodd"/>
<path d="M26.6 313l.6 .1v.9l-.1-.4-.6-.2z" fill-rule="evenodd"/>
<path d="M26.5 311.3l.6-.2 .1-.3 .1 .7-.8 .2z" fill-rule="evenodd"/>
<path d="M23.9 319.6l3.7-.9v.5l-2.8 .6z" fill-rule="evenodd"/>
<path d="M23.9 308.9h3.7v.3h-3.7z" fill-rule="evenodd"/>
<path d="M23.9 312.1h3.7v.4h-3.7z" fill-rule="evenodd"/>
<path d="M24.4 301.2l.5 .4 .9 .1 .1-1.3 .1 .4a.66 .66 0 0 0 .3 .8 .66 .66 0 0 0 .8-.1l.1-1.2a.98 .98 0 0 1 .5 1.3 .98 .98 0 0 1-1.3 .5l-2.5 .1v-.4l.5-.1z" fill-rule="evenodd"/>
<path d="M24 305.6l.3-.3 .1 .8a1.82 1.82 0 0 0 2.6 .4l.2-.3v-.9a.96 .96 0 0 1 .5 1.2 .96 .96 0 0 1-1.1 .6h-.3a1.91 1.91 0 0 1-2.5-.9z" fill-rule="evenodd"/>
<path d="M24.3 310l1.1-.2a1.81 1.81 0 0 1 2.3 .9l-.1 .5-.3 .3-.1-.7a1.97 1.97 0 0 0-2.6-.5l-.2 .5z" fill-rule="evenodd"/>
<path d="M24.4 314.1l.5 .4h.9l.1-1.2 .1 .4a.61 .61 0 0 0 .5 .8 .61 .61 0 0 0 .7-.5v-.9a.99 .99 0 0 1 .5 1.4 .99 .99 0 0 1-1.4 .4l-2.4 .1v-.4l.5-.1z" fill-rule="evenodd"/>
<path d="M23.9 307.7h3.3v-.3h.4v.3l1 .1v.6l-.4-.3h-.6v.5h-.4v-.5h-3.3z" fill-rule="evenodd"/>
<path d="M28.4 308.9h.7v.3h-.7z" fill-rule="evenodd"/>
<path d="M28.4 312.1h.7v.4h-.7z" fill-rule="evenodd"/>
<path d="M28.6 307.8l.5 .2v.7h-.6z" fill-rule="evenodd"/>
<path d="M22.5 327.7h.4v2.7h-.4z" fill-rule="evenodd"/>
<path d="M24.3 326.4l.1 .8z" fill-rule="evenodd"/>
<path d="M24 337.2l.3-.3 .1 1.3-.6-.5z" fill-rule="evenodd"/>
<path d="M24.1 324.6l.4-.1v.7l-.6 .1v-.4z" fill-rule="evenodd"/>
<path d="M24.4 322.2l.7-.2v.4l-.5 .2-.2 .4z" fill-rule="evenodd"/>
<path d="M23.9 325.9a1.38 1.38 0 0 1 2 0l-.1 1.2-.1-.1a.9 .9 0 0 0-1.1-1l-.3 .3v.8l-.4-.5z" fill-rule="evenodd"/>
<path d="M26.6 325.6l.6 .2v.8l-.1-.4-.6-.2z" fill-rule="evenodd"/>
<path d="M23.9 332h2.6l.6-.2 .1 1.1-.2-.4-.5-.1h-2.6z" fill-rule="evenodd"/>
<path d="M24.3 334.4l1.3-.3 1.1 .1 .5 .2v.8a1.86 1.86 0 0 0-2.6-.4l-.2 .4z" fill-rule="evenodd"/>
<path d="M24.1 322.3l.2-.1 .1 .8a.62 .62 0 0 0 .7 .5 .62 .62 0 0 0 .5-.7 1.17 1.17 0 0 1 1.7-.6l-.1 .8a.54 .54 0 0 0-.6-.5 .54 .54 0 0 0-.4 .6 1.13 1.13 0 0 1-1.5 .9 1.13 1.13 0 0 1-.7-1.5z" fill-rule="evenodd"/>
<path d="M27.1 331l.1 .6z" fill-rule="evenodd"/>
<path d="M23.9 319.6l3.7 .9v.3l-3.7-.8z" fill-rule="evenodd"/>
<path d="M23.9 330.6h3.7v.4h-.5v.3l-.7-.3h-2.5z" fill-rule="evenodd"/>
<path d="M23.9 321.2h3.7v.4h-3.7z" fill-rule="evenodd"/>
<path d="M23.9 339.3h3.7v.3h-3.7z" fill-rule="evenodd"/>
<path d="M27.3 322.2a.88 .88 0 0 1 .4 1.1 .88 .88 0 0 1-1 .5l-.1-.3 .6-.3z" fill-rule="evenodd"/>
<path d="M24.4 326.6l.5 .5h.9l.1-1.2 .1 .3a.66 .66 0 0 0 .3 .8 .66 .66 0 0 0 .8-.1l.1-1.1a.98 .98 0 0 1 .5 1.3 .98 .98 0 0 1-1.3 .4l-2.5 .2v-.5h.5z" fill-rule="evenodd"/>
<path d="M27.3 331a.65 .65 0 0 1 .4 .7 .65 .65 0 0 1-.6 .6z" fill-rule="evenodd"/>
<path d="M23.9 333.3h2.9l.4-.3v-.6a.73 .73 0 0 1 .5 .9 .73 .73 0 0 1-1 .4h-2.8z" fill-rule="evenodd"/>
<path d="M24.1 334.6l.2-.2 .1 .8a1.74 1.74 0 0 0 2.4 .5l.4-.3v-1a.98 .98 0 0 1 .5 1.2 .98 .98 0 0 1-1.1 .7h-.2a1.95 1.95 0 0 1-2.6-1.1z" fill-rule="evenodd"/>
<path d="M24.3 336.9l1.7-.3a1.36 1.36 0 0 1 1.7 1.2l-.5 .4v-.5a1.78 1.78 0 0 0-2.3-.6l-.3 .2-.2 .4z" fill-rule="evenodd"/>
<path d="M24.5 324.5h2.7v-.3h.4v.3h1l.4 .4h-1.4v.3h-.4v-.3h-2.4l-.3 .2z" fill-rule="evenodd"/>
<path d="M28.4 321.2h.7v.4h-.7z" fill-rule="evenodd"/>
<path d="M28.4 339.3h.7v.3h-.7z" fill-rule="evenodd"/>
<path d="M23.9 338.2h.5v-.4a2.04 2.04 0 0 0 2.8-.1v.5h1.9v.4h-5.2z" fill-rule="evenodd"/>
<path d="M24.3 345.4l.1 .8z" fill-rule="evenodd"/>
<path d="M24.3 350.4l.1 .7z" fill-rule="evenodd"/>
<path d="M24 347.6l.3-.3 .1 1.4-.6-.6z" fill-rule="evenodd"/>
<path d="M24 342.9l.3-.3 .1 .9 .4 .4 .5 .1-.1 .3a1.06 1.06 0 0 1-1-.3 1.06 1.06 0 0 1-.2-1.1z" fill-rule="evenodd"/>
<path d="M24 344.8a1.55 1.55 0 0 1 1.9 .1l-.1 1.2a1.08 1.08 0 0 0-1.1-1.1l-.4 .3v.8a.89 .89 0 0 1-.3-1.3z" fill-rule="evenodd"/>
<path d="M23.9 349.9a1.38 1.38 0 0 1 2-.1l-.1 1.3-.1-.2a.9 .9 0 0 0-1.1-.9l-.3 .2v.8l-.4-.5z" fill-rule="evenodd"/>
<path d="M26.6 344.6l.6 .2v.8l-.1-.4-.6-.2z" fill-rule="evenodd"/>
<path d="M26.6 349.5l.6 .2v.8l-.1-.3-.6-.3z" fill-rule="evenodd"/>
<path d="M26.5 343.9l.6-.2 .1-.3 .1 .7-.8 .2z" fill-rule="evenodd"/>
<path d="M23.9 341.5h3.7v.3h-3.7z" fill-rule="evenodd"/>
<path d="M24.3 342.6l1.1-.3a1.81 1.81 0 0 1 2.3 1l-.1 .5-.3 .3-.1-.7a1.82 1.82 0 0 0-2.4-.5l-.4 .5z" fill-rule="evenodd"/>
<path d="M24.4 345.7l.5 .4 .9 .1 .1-1.3 .1 .3a.67 .67 0 0 0 .2 .8 .67 .67 0 0 0 .8 0l.2-.3v-.9a.98 .98 0 0 1 .5 1.3 .98 .98 0 0 1-1.3 .4l-2.5 .2v-.5h.5z" fill-rule="evenodd"/>
<path d="M24.3 347.3l1.9-.3a1.21 1.21 0 0 1 1.5 1.1l-.5 .5v-.6a1.78 1.78 0 0 0-2.3-.5l-.3 .1-.2 .4z" fill-rule="evenodd"/>
<path d="M24.4 350.6l.5 .4 .9 .1 .1-1.3 .1 .3a.75 .75 0 0 0 .2 .8 .75 .75 0 0 0 .8 .1l.2-.3v-1a.98 .98 0 0 1 .5 1.3 .98 .98 0 0 1-1.3 .5l-2.5 .1v-.4l.5-.1z" fill-rule="evenodd"/>
<path d="M23.9 340.3h3.3v-.3h.4v.3l1 .1v.6l-.1-.2-.4-.1h-.5v.5h-.4v-.5h-3.3z" fill-rule="evenodd"/>
<path d="M28.4 341.5h.7v.3h-.7z" fill-rule="evenodd"/>
<path d="M23.9 348.7h.5v-.5a2.04 2.04 0 0 0 2.8-.2v.6h1.9v.4h-5.2z" fill-rule="evenodd"/>
<path d="M28.6 340.4l.5 .3v.6l-.6-.1z" fill-rule="evenodd"/>
</g>
<g fill="#000">
<path d="M124.8 199h1.8l-.9 5.1zM153.5 196.9l2.2 3-3-2.1zM188.8 199h1.7l-.8 5.1zM164.6 208.4l3 2.1-.8 .8zM122.4 278.3h1.2l-.6 3.6zM133.5 271.9h1.2l-.6 3.6zM141.6 264.7l3.6-.6v1.2zM175.1 264.1l3.6 .6-3.6 .6zM201.9 276.6h1.3l-.7 3.6zM209.8 276.6h1.2l-.6 3.6zM117.9 289.3l.6 3.6h-1.2zM123 287.1l.6 3.6h-1.2z"/>
<path d="M134.1 279.6l.6 3.6h-1.2zM176.9 286.1l.8 .9-2.9 2.1zM202.5 284.4l.7 3.6h-1.3zM210.4 288.7l.6 3.6h-1.2zM117.3 300.1h1.2l-.6 3.6zM171 316.2l3.6 .6-3.6 .6zM178.7 316.8l3.6-.6v1.2zM154 328.4l3.6-.6v1.3zM162.8 327.8l3.6 .6-3.6 .7zM134.9 341.7l3.6-.6v1.2zM181.9 341.1l3.6 .6-3.6 .6z"/>
</g>
<g font-size="7.2">
<text x="116" y="201.7" transform="rotate(90 116 201.7)">A</text>
<text x="194.3" y="201.7" transform="rotate(90 194.3 201.7)">A</text>
<text x="220.1" y="275.1" transform="rotate(90 220.1 275.1)">A-A (2:1)</text>
</g>
<g font-size="5">
<text x="187.5" y="228.2" transform="rotate(44 187.5 228.2)">Ø6</text>
<text x="135.6" y="263.6" transform="rotate(90 135.6 263.6)">2</text>
<text x="157.2" y="263.2">18</text>
<text x="124.5" y="266.4" transform="rotate(90 124.5 266.4)">M3</text>
<text x="201.2" y="264.3" transform="rotate(135 201.2 264.3)">4xR.3</text>
<text x="46.6" y="291.3" transform="rotate(90 46.6 291.3)">Walter Silva</text>
<text x="204" y="292.9" transform="rotate(90 204 292.9)">2.05</text>
<text x="119.4" y="295.1" transform="rotate(90 119.4 295.1)">7</text>
<text x="211.8" y="297.3" transform="rotate(90 211.8 297.3)">4.1</text>
<text x="175.3" y="315.3">2</text>
<text x="46.6" y="326.9" transform="rotate(90 46.6 326.9)">30/06/2023</text>
<text x="153.6" y="326.9">Ø6H7</text>
<text x="205.4" y="324.9" transform="rotate(90 205.4 324.9)">Número de dentes: 30</text>
<text x="211.4" y="325.3" transform="rotate(90 211.4 325.3)">Ângulo helicoidal : 3º 45</text>
<text x="218.3" y="324.9" transform="rotate(90 218.3 324.9)">Diâmetro do círculo primitivo: 22,55</text>
<text x="151.5" y="340.2">24.58</text>
<text x="8.3" y="404.6" transform="rotate(90 8.3 404.6)">1/1</text>
</g>
<g font-size="3.6">
<text x="25.1" y="10.8" transform="rotate(90 25.1 10.8)">F</text>
<text x="74.4" y="10.7" transform="rotate(90 74.4 10.7)">E</text>
<text x="123.6" y="10.5" transform="rotate(90 123.6 10.5)">D</text>
<text x="172.8" y="10.5" transform="rotate(90 172.8 10.5)">C</text>
<text x="222.1" y="10.7" transform="rotate(90 222.1 10.7)">B</text>
<text x="271.3" y="10.7" transform="rotate(90 271.3 10.7)">A</text>
<text x="3.1" y="34" transform="rotate(90 3.1 34)">1</text>
<text x="293.4" y="34" transform="rotate(90 293.4 34)">1</text>
<text x="3.1" y="85.5" transform="rotate(90 3.1 85.5)">2</text>
<text x="293.4" y="85.5" transform="rotate(90 293.4 85.5)">2</text>
<text x="3.1" y="136.9" transform="rotate(90 3.1 136.9)">3</text>
<text x="293.4" y="136.9" transform="rotate(90 293.4 136.9)">3</text>
<text x="3.1" y="188.4" transform="rotate(90 3.1 188.4)">4</text>
<text x="293.4" y="188.4" transform="rotate(90 293.4 188.4)">4</text>
<text x="3.1" y="239.9" transform="rotate(90 3.1 239.9)">5</text>
<text x="293.4" y="239.9" transform="rotate(90 293.4 239.9)">5</text>
<text x="3.1" y="291.3" transform="rotate(90 3.1 291.3)">6</text>
<text x="293.4" y="291.3" transform="rotate(90 293.4 291.3)">6</text>
<text x="163.8" y="336.7">+.4</text>
<text x="165" y="340.2">0</text>
<text x="3.1" y="342.8" transform="rotate(90 3.1 342.8)">7</text>
<text x="293.4" y="342.8" transform="rotate(90 293.4 342.8)">7</text>
<text x="3.1" y="394.3" transform="rotate(90 3.1 394.3)">8</text>
<text x="293.4" y="394.3" transform="rotate(90 293.4 394.3)">8</text>
<text x="25.1" y="417.3" transform="rotate(90 25.1 417.3)">F</text>
<text x="74.4" y="417.2" transform="rotate(90 74.4 417.2)">E</text>
<text x="123.6" y="417.1" transform="rotate(90 123.6 417.1)">D</text>
<text x="172.8" y="417.1" transform="rotate(90 172.8 417.1)">C</text>
<text x="222.1" y="417.2" transform="rotate(90 222.1 417.2)">B</text>
<text x="271.3" y="417.2" transform="rotate(90 271.3 417.2)">A</text>
</g>
<g font-size="2.6">
<text x="52.5" y="231.6" transform="rotate(90 52.5 231.6)">Dept.</text>
<text x="52.5" y="256.3" transform="rotate(90 52.5 256.3)">Technical reference</text>
<text x="31.9" y="291.3" transform="rotate(90 31.9 291.3)">Title</text>
<text x="42.2" y="291.3" transform="rotate(90 42.2 291.3)">Document type</text>
<text x="52.5" y="291.3" transform="rotate(90 52.5 291.3)">Created by</text>
<text x="14.4" y="354.1" transform="rotate(90 14.4 354.1)">Rev.</text>
<text x="31.9" y="354.1" transform="rotate(90 31.9 354.1)">DWG No.</text>
<text x="42.2" y="354.1" transform="rotate(90 42.2 354.1)">Document status</text>
<text x="52.5" y="354.1" transform="rotate(90 52.5 354.1)">Approved by</text>
<text x="14.4" y="364.4" transform="rotate(90 14.4 364.4)">Date of issue</text>
<text x="14.4" y="401.4" transform="rotate(90 14.4 401.4)">Sheet</text>
</g>
</svg>
